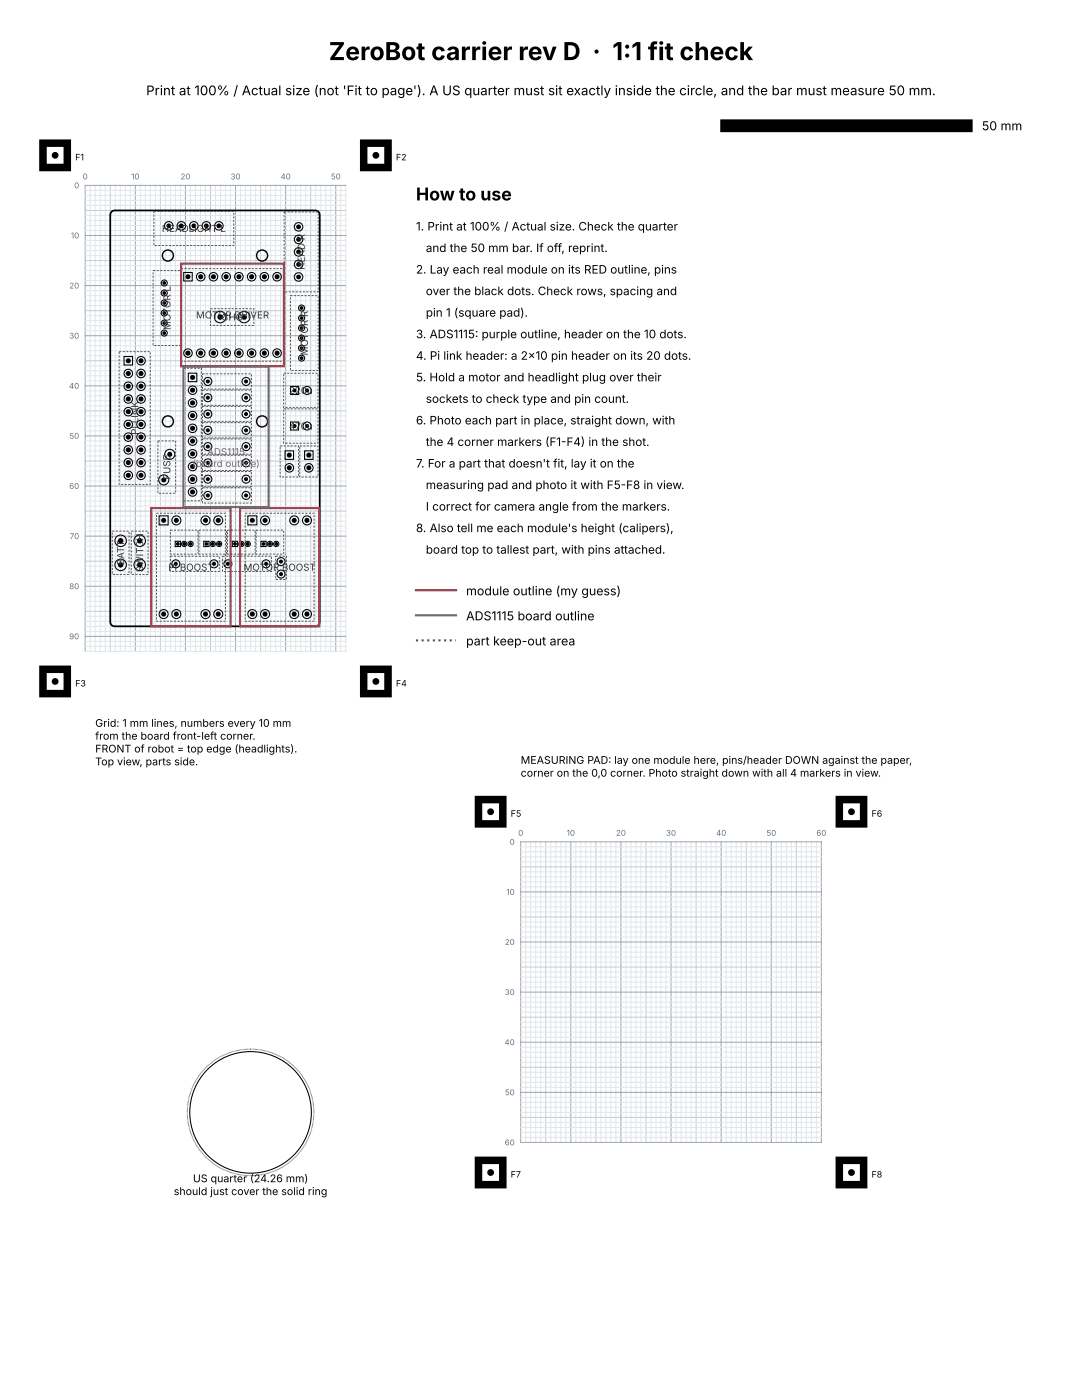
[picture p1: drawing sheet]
<svg xmlns="http://www.w3.org/2000/svg" width="216mm" height="279mm" viewBox="0 0 216 279" stroke-linecap="round" stroke-linejoin="round" font-family="sans-serif">
<g fill="none" stroke="#9aa5b1" stroke-width=".2">
<path d="M27 37v93M37 37v93M47 37v93M57 37v93M67 37v93M69 37h-52v93M17 47h52M17 57h52M17 67h52M17 77h52M17 87h52M17 97h52"/>
<path d="M17 107h52M17 117h52M17 127h52M103.9 168h60v60h-60zM103.9 178h60M113.9 168v60M123.9 168v60M133.9 168v60M143.9 168v60M153.9 168v60M103.9 188h60M103.9 198h60"/>
<path d="M103.9 208h60M103.9 218h60"/>
</g>
<g fill="none" stroke="#e1e6ea" stroke-width=".2">
<path d="M17 38h52M17 39h52M17 40h52M18 37v93M19 37v93M20 37v93M21 37v93M23 37v93M24 37v93M25 37v93M26 37v93M28 37v93"/>
<path d="M29 37v93M30 37v93M31 37v93M33 37v93M34 37v93M35 37v93M36 37v93M38 37v93M39 37v93M40 37v93M41 37v93M43 37v93"/>
<path d="M44 37v93M45 37v93M46 37v93M48 37v93M49 37v93M50 37v93M51 37v93M53 37v93M54 37v93M55 37v93M56 37v93M58 37v93"/>
<path d="M59 37v93M60 37v93M61 37v93M63 37v93M64 37v93M65 37v93M66 37v93M68 37v93M69 37v93h-52M17 41h52M17 43h52M17 44h52"/>
<path d="M17 45h52M17 46h52M17 48h52M17 49h52M17 50h52M17 51h52M17 53h52M17 54h52M17 55h52M17 56h52M17 58h52M17 59h52"/>
<path d="M17 60h52M17 61h52M17 63h52M17 64h52M17 65h52M17 66h52M17 68h52M17 69h52M17 70h52M17 71h52M17 73h52M17 74h52"/>
<path d="M17 75h52M17 76h52M17 78h52M17 79h52M17 80h52M17 81h52M17 83h52M17 84h52M17 85h52M17 86h52M17 88h52M17 89h52"/>
<path d="M17 90h52M17 91h52M17 93h52M17 94h52M17 95h52M17 96h52M17 98h52M17 99h52M17 100h52M17 101h52M17 103h52M17 104h52"/>
<path d="M17 105h52M17 106h52M17 108h52M17 109h52M17 110h52M17 111h52M17 113h52M17 114h52M17 115h52M17 116h52M17 118h52M17 119h52"/>
<path d="M17 120h52M17 121h52M17 123h52M17 124h52M17 125h52M17 126h52M17 128h52M17 129h52M103.9 169h60M103.9 170h60M103.9 171h60M103.9 172h60"/>
<path d="M103.9 174h60M103.9 175h60M103.9 176h60M103.9 177h60M103.9 179h60M103.9 180h60M104.9 168v60M105.9 168v60M106.9 168v60M107.9 168v60M109.9 168v60M110.9 168v60"/>
<path d="M111.9 168v60M112.9 168v60M114.9 168v60M115.9 168v60M116.9 168v60M117.9 168v60M119.9 168v60M120.9 168v60M121.9 168v60M122.9 168v60M124.9 168v60M125.9 168v60"/>
<path d="M126.9 168v60M127.9 168v60M129.9 168v60M130.9 168v60M131.9 168v60M132.9 168v60M134.9 168v60M135.9 168v60M136.9 168v60M137.9 168v60M139.9 168v60M140.9 168v60"/>
<path d="M141.9 168v60M142.9 168v60M144.9 168v60M145.9 168v60M146.9 168v60M147.9 168v60M149.9 168v60M150.9 168v60M151.9 168v60M152.9 168v60M154.9 168v60M155.9 168v60"/>
<path d="M156.9 168v60M157.9 168v60M159.9 168v60M160.9 168v60M161.9 168v60M162.9 168v60M103.9 181h60M103.9 182h60M103.9 184h60M103.9 185h60M103.9 186h60M103.9 187h60"/>
<path d="M103.9 189h60M103.9 190h60M103.9 191h60M103.9 192h60M103.9 194h60M103.9 195h60M103.9 196h60M103.9 197h60M103.9 199h60M103.9 200h60M103.9 201h60M103.9 202h60"/>
<path d="M103.9 204h60M103.9 205h60M103.9 206h60M103.9 207h60M103.9 209h60M103.9 210h60M103.9 211h60M103.9 212h60M103.9 214h60M103.9 215h60M103.9 216h60M103.9 217h60"/>
<path d="M103.9 219h60M103.9 220h60M103.9 221h60M103.9 222h60M103.9 224h60M103.9 225h60M103.9 226h60M103.9 227h60"/>
</g>
<g fill="none" stroke="#c3cbd3" stroke-width=".2">
<path d="M22 37v93M32 37v93M42 37v93M52 37v93M62 37v93M17 42h52M17 52h52M17 62h52M17 72h52M17 82h52M17 92h52M17 102h52"/>
<path d="M17 112h52M17 122h52M103.9 173h60M108.9 168v60M118.9 168v60M128.9 168v60M138.9 168v60M148.9 168v60M158.9 168v60M103.9 183h60M103.9 193h60M103.9 203h60"/>
<path d="M103.9 213h60M103.9 223h60"/>
</g>
<g fill="#000" stroke="#000" stroke-width=".35">
<path d="M8 28h6v6h-6zM72 28h6v6h-6zM143.9 24h50v2.2h-50zM8 133h6v6h-6zM72 133h6v6h-6zM94.9 159h6v6h-6zM166.9 159h6v6h-6zM94.9 231h6v6h-6zM166.9 231h6v6h-6z"/>
<circle cx="11" cy="31" r=".5"/>
<circle cx="75" cy="31" r=".5"/>
<circle cx="11" cy="136" r=".5"/>
<circle cx="75" cy="136" r=".5"/>
<circle cx="97.9" cy="162" r=".5"/>
<circle cx="169.9" cy="162" r=".5"/>
<circle cx="97.9" cy="234" r=".5"/>
<circle cx="169.9" cy="234" r=".5"/>
</g>
<path d="M22.4 42.2l.6-.2h39.8a.89 .89 0 0 1 1 1v81a.89 .89 0 0 1-1 1h-39.8a.89 .89 0 0 1-1-1v-81l.2-.6z" fill="none" stroke="#000" stroke-width=".35"/>
<g fill="none" stroke="#555" stroke-width=".2" stroke-dasharray=".4 .3" stroke-linecap="butt">
<path d="M30.6 54h5.5v14.9h-5.5zM30.7 42.2h16v6.8h-16zM36.1 53.6h20.6v18.5h-20.6zM56.7 42.3h6.8v15.9h-6.8zM57.9 59h5.6v15h-5.6zM23.8 70.2h6.2v26.5h-6.2zM36.6 73.5h3.6v26.5h-3.6zM40.4 77.9h9.8v3h-9.8zM40.4 74.6h9.8v3h-9.8zM42 61.6h8.6v3.3h-8.6zM56.6 74.5h6.8v6.9h-6.8zM31.5 88h3.6v10.4h-3.6z"/>
<path d="M40.4 97.4h9.8v3h-9.8zM40.4 90.9h9.8v3h-9.8zM40.4 94.1h9.8v3h-9.8zM40.4 87.6h9.8v3.1h-9.8zM40.4 81.1h9.8v3.1h-9.8zM40.4 84.3h9.8v3.1h-9.8zM55.9 89h3.6v6.2h-3.6zM56.6 81.6h6.8v6.9h-6.8zM59.8 89h3.6v6.2h-3.6zM22.4 106h3.4v8.7h-3.4zM26.2 106h3.3v8.7h-3.3zM31.2 102.4h13.8v21.6h-13.8z"/>
<path d="M34 105.8h5.5v4.8h-5.5zM34 111h9.8v3.1h-9.8zM39.7 105.8h5.5v4.8h-5.5zM44.4 111h9.8v3.1h-9.8zM45.4 105.8h5.5v4.8h-5.5zM48.9 102.4h13.8v21.6h-13.8zM51.1 105.8h5.5v4.8h-5.5zM55 111h2.1v4.7h-2.1z"/>
</g>
<g fill="none" stroke="#000" stroke-width=".21">
<path d="M36.7 54.4h1.7v1.7h-1.7zM24.7 71.2h1.8v1.7h-1.8zM37.6 74.5h1.7v1.7h-1.7zM58 77.1h1.6v1.6h-1.6zM56.9 90h1.7v1.7h-1.7zM58 84.2h1.6v1.6h-1.6zM60.8 90h1.7v1.7h-1.7zM31.7 103h1.9v1.8h-1.9zM35 108h1v1.1h-1zM40.7 108h1v1.1h-1zM46.4 108h1v1.1h-1zM49.5 103h1.7v1.8h-1.7z"/>
<path d="M52.1 108h1v1.1h-1z"/>
<circle cx="32.8" cy="58.5" r=".6"/>
<circle cx="32.8" cy="56.5" r=".6"/>
<circle cx="33.7" cy="45.1" r=".85"/>
<circle cx="36.2" cy="45.1" r=".85"/>
<circle cx="38.7" cy="45.1" r=".85"/>
<circle cx="40.1" cy="55.2" r=".85"/>
<circle cx="41.2" cy="45.1" r=".85"/>
<circle cx="42.6" cy="55.2" r=".85"/>
<circle cx="43.7" cy="45.1" r=".85"/>
<circle cx="45.1" cy="55.2" r=".85"/>
<circle cx="47.7" cy="55.2" r=".85"/>
<circle cx="50.2" cy="55.2" r=".85"/>
<circle cx="52.7" cy="55.2" r=".85"/>
<circle cx="55.3" cy="55.2" r=".85"/>
<circle cx="59.6" cy="50.3" r=".85"/>
<circle cx="59.6" cy="55.3" r=".85"/>
<circle cx="59.6" cy="47.8" r=".85"/>
<circle cx="59.6" cy="45.3" r=".85"/>
<circle cx="59.6" cy="52.8" r=".85"/>
<circle cx="25.6" cy="74.5" r=".85"/>
<circle cx="25.6" cy="77.1" r=".85"/>
<circle cx="25.6" cy="79.6" r=".85"/>
<circle cx="28.1" cy="74.5" r=".85"/>
<circle cx="28.1" cy="77.1" r=".85"/>
<circle cx="28.1" cy="79.6" r=".85"/>
<circle cx="28.1" cy="72" r=".85"/>
<circle cx="32.8" cy="60.5" r=".6"/>
<circle cx="32.8" cy="66.5" r=".6"/>
<circle cx="32.8" cy="62.5" r=".6"/>
<circle cx="32.8" cy="64.5" r=".6"/>
<circle cx="37.5" cy="70.5" r=".85"/>
<circle cx="38.4" cy="77.9" r=".85"/>
<circle cx="40.1" cy="70.5" r=".85"/>
<circle cx="41.5" cy="76.1" r=".8"/>
<circle cx="41.5" cy="79.4" r=".8"/>
<circle cx="42.6" cy="70.5" r=".85"/>
<circle cx="43.9" cy="63.3" r="1.15"/>
<circle cx="45.1" cy="70.5" r=".85"/>
<circle cx="47.7" cy="70.5" r=".85"/>
<circle cx="48.7" cy="63.3" r="1.15"/>
<circle cx="49.1" cy="79.4" r=".8"/>
<circle cx="49.1" cy="76.1" r=".8"/>
<circle cx="50.2" cy="70.5" r=".85"/>
<circle cx="52.7" cy="70.5" r=".85"/>
<circle cx="55.3" cy="70.5" r=".85"/>
<circle cx="60.2" cy="65.5" r=".6"/>
<circle cx="60.2" cy="71.5" r=".6"/>
<circle cx="60.2" cy="69.5" r=".6"/>
<circle cx="60.2" cy="67.5" r=".6"/>
<circle cx="60.2" cy="63.5" r=".6"/>
<circle cx="60.2" cy="61.5" r=".6"/>
<circle cx="61.3" cy="77.9" r=".8"/>
<circle cx="25.6" cy="89.8" r=".85"/>
<circle cx="25.6" cy="87.2" r=".85"/>
<circle cx="25.6" cy="92.3" r=".85"/>
<circle cx="25.6" cy="94.9" r=".85"/>
<circle cx="25.6" cy="82.2" r=".85"/>
<circle cx="25.6" cy="84.7" r=".85"/>
<circle cx="28.1" cy="87.2" r=".85"/>
<circle cx="28.1" cy="82.2" r=".85"/>
<circle cx="28.1" cy="84.7" r=".85"/>
<circle cx="28.1" cy="92.3" r=".85"/>
<circle cx="28.1" cy="94.9" r=".85"/>
<circle cx="28.1" cy="89.8" r=".85"/>
<circle cx="32.7" cy="95.8" r="1.01"/>
<circle cx="33.9" cy="90.7" r="1"/>
<circle cx="38.4" cy="98.2" r=".85"/>
<circle cx="38.4" cy="90.6" r=".85"/>
<circle cx="38.4" cy="93.1" r=".85"/>
<circle cx="38.4" cy="88" r=".85"/>
<circle cx="38.4" cy="82.9" r=".85"/>
<circle cx="38.4" cy="80.4" r=".85"/>
<circle cx="38.4" cy="95.6" r=".85"/>
<circle cx="38.4" cy="85.5" r=".85"/>
<circle cx="41.5" cy="92.4" r=".8"/>
<circle cx="41.5" cy="82.6" r=".8"/>
<circle cx="41.5" cy="98.9" r=".8"/>
<circle cx="41.5" cy="95.6" r=".8"/>
<circle cx="41.5" cy="85.9" r=".8"/>
<circle cx="41.5" cy="89.1" r=".8"/>
<circle cx="49.1" cy="89.1" r=".8"/>
<circle cx="49.1" cy="92.4" r=".8"/>
<circle cx="49.1" cy="85.9" r=".8"/>
<circle cx="49.1" cy="82.6" r=".8"/>
<circle cx="49.1" cy="95.6" r=".8"/>
<circle cx="49.1" cy="98.9" r=".8"/>
<circle cx="57.7" cy="93.4" r=".85"/>
<circle cx="61.3" cy="85" r=".8"/>
<circle cx="61.6" cy="93.4" r=".85"/>
<circle cx="24.1" cy="107.9" r="1.15"/>
<circle cx="24.1" cy="112.7" r="1.15"/>
<circle cx="27.9" cy="107.9" r="1.15"/>
<circle cx="27.9" cy="112.7" r="1.15"/>
<circle cx="35.1" cy="112.5" r=".8"/>
<circle cx="35.2" cy="103.9" r=".9"/>
<circle cx="36.8" cy="108.6" r=".52"/>
<circle cx="38" cy="108.6" r=".52"/>
<circle cx="41" cy="103.9" r=".9"/>
<circle cx="42.5" cy="108.6" r=".52"/>
<circle cx="42.7" cy="112.5" r=".8"/>
<circle cx="43.5" cy="103.9" r=".9"/>
<circle cx="43.7" cy="108.6" r=".52"/>
<circle cx="45.5" cy="112.5" r=".8"/>
<circle cx="48.2" cy="108.6" r=".52"/>
<circle cx="49.4" cy="108.6" r=".52"/>
<circle cx="52.9" cy="103.9" r=".9"/>
<circle cx="53.1" cy="112.5" r=".8"/>
<circle cx="53.9" cy="108.6" r=".52"/>
<circle cx="55.1" cy="108.6" r=".52"/>
<circle cx="56.1" cy="112.1" r=".8"/>
<circle cx="56.1" cy="114.6" r=".8"/>
<circle cx="58.7" cy="103.9" r=".9"/>
<circle cx="61.3" cy="103.9" r=".9"/>
<circle cx="32.7" cy="122.6" r=".9"/>
<circle cx="35.2" cy="122.6" r=".9"/>
<circle cx="41" cy="122.6" r=".9"/>
<circle cx="43.5" cy="122.6" r=".9"/>
<circle cx="50.3" cy="122.6" r=".9"/>
<circle cx="52.9" cy="122.6" r=".9"/>
<circle cx="58.7" cy="122.6" r=".9"/>
<circle cx="61.3" cy="122.6" r=".9"/>
<circle cx="50" cy="222" r="12.1"/>
</g>
<g fill="#000">
<circle cx="32.8" cy="58.5" r=".37"/>
<circle cx="32.8" cy="56.5" r=".37"/>
<circle cx="33.7" cy="45.1" r=".48"/>
<circle cx="36.2" cy="45.1" r=".48"/>
<circle cx="37.5" cy="55.2" r=".5"/>
<circle cx="38.7" cy="45.1" r=".48"/>
<circle cx="40" cy="55.2" r=".5"/>
<circle cx="41.2" cy="45.1" r=".48"/>
<circle cx="42.6" cy="55.2" r=".5"/>
<circle cx="43.7" cy="45.1" r=".48"/>
<circle cx="45.1" cy="55.2" r=".5"/>
<circle cx="47.7" cy="55.2" r=".5"/>
<circle cx="50.2" cy="55.2" r=".5"/>
<circle cx="52.7" cy="55.2" r=".5"/>
<circle cx="55.3" cy="55.2" r=".5"/>
<circle cx="59.6" cy="55.3" r=".48"/>
<circle cx="59.6" cy="50.3" r=".48"/>
<circle cx="59.6" cy="52.8" r=".48"/>
<circle cx="59.6" cy="45.3" r=".47"/>
<circle cx="59.6" cy="47.8" r=".47"/>
<circle cx="25.6" cy="79.6" r=".5"/>
<circle cx="25.6" cy="77.1" r=".5"/>
<circle cx="25.6" cy="74.5" r=".5"/>
<circle cx="25.6" cy="72" r=".5"/>
<circle cx="28.1" cy="79.6" r=".5"/>
<circle cx="28.1" cy="74.5" r=".5"/>
<circle cx="28.1" cy="77.1" r=".5"/>
<circle cx="28.1" cy="72" r=".5"/>
<circle cx="32.8" cy="66.5" r=".37"/>
<circle cx="32.8" cy="64.5" r=".37"/>
<circle cx="32.8" cy="62.5" r=".37"/>
<circle cx="32.8" cy="60.5" r=".37"/>
<circle cx="37.5" cy="70.5" r=".5"/>
<circle cx="38.4" cy="75.3" r=".5"/>
<circle cx="38.4" cy="77.9" r=".5"/>
<circle cx="40" cy="70.5" r=".5"/>
<circle cx="41.5" cy="76.1" r=".4"/>
<circle cx="41.5" cy="79.4" r=".4"/>
<circle cx="42.6" cy="70.5" r=".5"/>
<circle cx="43.9" cy="63.3" r=".55"/>
<circle cx="45.1" cy="70.5" r=".5"/>
<circle cx="47.7" cy="70.5" r=".5"/>
<circle cx="48.7" cy="63.3" r=".55"/>
<circle cx="49.1" cy="76.1" r=".4"/>
<circle cx="49.1" cy="79.4" r=".4"/>
<circle cx="50.2" cy="70.5" r=".5"/>
<circle cx="52.7" cy="70.5" r=".5"/>
<circle cx="55.3" cy="70.5" r=".5"/>
<circle cx="58.8" cy="77.9" r=".4"/>
<circle cx="60.2" cy="71.5" r=".37"/>
<circle cx="60.2" cy="65.5" r=".37"/>
<circle cx="60.2" cy="69.5" r=".37"/>
<circle cx="60.2" cy="67.5" r=".37"/>
<circle cx="60.2" cy="63.5" r=".37"/>
<circle cx="60.2" cy="61.5" r=".37"/>
<circle cx="61.3" cy="77.9" r=".4"/>
<circle cx="25.6" cy="92.3" r=".5"/>
<circle cx="25.6" cy="89.8" r=".5"/>
<circle cx="25.6" cy="87.2" r=".5"/>
<circle cx="25.6" cy="84.7" r=".5"/>
<circle cx="25.6" cy="94.9" r=".5"/>
<circle cx="25.6" cy="82.2" r=".5"/>
<circle cx="28.1" cy="92.3" r=".5"/>
<circle cx="28.1" cy="89.8" r=".5"/>
<circle cx="28.1" cy="87.2" r=".5"/>
<circle cx="28.1" cy="84.7" r=".5"/>
<circle cx="28.1" cy="94.9" r=".5"/>
<circle cx="28.1" cy="82.2" r=".5"/>
<circle cx="32.7" cy="95.8" r=".5"/>
<circle cx="33.9" cy="90.7" r=".51"/>
<circle cx="38.4" cy="82.9" r=".5"/>
<circle cx="38.4" cy="95.6" r=".5"/>
<circle cx="38.4" cy="85.5" r=".5"/>
<circle cx="38.4" cy="88" r=".5"/>
<circle cx="38.4" cy="98.2" r=".5"/>
<circle cx="38.4" cy="93.1" r=".5"/>
<circle cx="38.4" cy="80.4" r=".5"/>
<circle cx="38.4" cy="90.6" r=".5"/>
<circle cx="41.5" cy="98.9" r=".4"/>
<circle cx="41.5" cy="89.1" r=".4"/>
<circle cx="41.5" cy="92.4" r=".4"/>
<circle cx="41.5" cy="95.6" r=".4"/>
<circle cx="41.5" cy="85.9" r=".4"/>
<circle cx="41.5" cy="82.6" r=".4"/>
<circle cx="49.1" cy="98.9" r=".4"/>
<circle cx="49.1" cy="89.1" r=".4"/>
<circle cx="49.1" cy="92.4" r=".4"/>
<circle cx="49.1" cy="95.6" r=".4"/>
<circle cx="49.1" cy="82.6" r=".4"/>
<circle cx="49.1" cy="85.9" r=".4"/>
<circle cx="57.7" cy="90.8" r=".5"/>
<circle cx="57.7" cy="93.4" r=".5"/>
<circle cx="58.8" cy="85" r=".4"/>
<circle cx="61.3" cy="85" r=".4"/>
<circle cx="61.6" cy="90.8" r=".5"/>
<circle cx="61.6" cy="93.4" r=".5"/>
<circle cx="24.1" cy="107.9" r=".55"/>
<circle cx="24.1" cy="112.7" r=".55"/>
<circle cx="27.9" cy="107.9" r=".55"/>
<circle cx="27.9" cy="112.7" r=".55"/>
<circle cx="32.6" cy="103.9" r=".5"/>
<circle cx="35.1" cy="112.5" r=".4"/>
<circle cx="35.2" cy="103.9" r=".5"/>
<circle cx="35.5" cy="108.6" r=".37"/>
<circle cx="36.8" cy="108.6" r=".37"/>
<circle cx="38" cy="108.6" r=".37"/>
<circle cx="41" cy="103.9" r=".5"/>
<circle cx="41.2" cy="108.6" r=".37"/>
<circle cx="42.5" cy="108.6" r=".37"/>
<circle cx="42.7" cy="112.5" r=".4"/>
<circle cx="43.5" cy="103.9" r=".5"/>
<circle cx="43.7" cy="108.6" r=".37"/>
<circle cx="45.5" cy="112.5" r=".4"/>
<circle cx="46.9" cy="108.6" r=".37"/>
<circle cx="48.2" cy="108.6" r=".37"/>
<circle cx="49.4" cy="108.6" r=".37"/>
<circle cx="50.4" cy="103.9" r=".5"/>
<circle cx="52.6" cy="108.6" r=".37"/>
<circle cx="52.9" cy="103.9" r=".5"/>
<circle cx="53.1" cy="112.5" r=".4"/>
<circle cx="53.9" cy="108.6" r=".37"/>
<circle cx="55.1" cy="108.6" r=".37"/>
<circle cx="56.1" cy="114.6" r=".4"/>
<circle cx="56.1" cy="112.1" r=".4"/>
<circle cx="58.7" cy="103.9" r=".5"/>
<circle cx="61.2" cy="103.9" r=".5"/>
<circle cx="32.6" cy="122.6" r=".5"/>
<circle cx="35.2" cy="122.6" r=".5"/>
<circle cx="41" cy="122.6" r=".5"/>
<circle cx="43.5" cy="122.6" r=".5"/>
<circle cx="50.4" cy="122.6" r=".5"/>
<circle cx="52.9" cy="122.6" r=".5"/>
<circle cx="58.7" cy="122.6" r=".5"/>
<circle cx="61.2" cy="122.6" r=".5"/>
</g>
<g fill="none" stroke="#000" stroke-width=".28">
<circle cx="33.5" cy="51" r="1.1"/>
<circle cx="52.3" cy="51" r="1.1"/>
<circle cx="33.5" cy="84.1" r="1.1"/>
<circle cx="52.3" cy="84.1" r="1.1"/>
</g>
<path d="M36.2 52.6h20.4v20.5h-20.4zM30.2 101.4h15.8v23.6h-15.8zM47.9 101.4h15.8v23.6h-15.8zM83 117.8h8" fill="none" stroke="#c0392b" stroke-width=".42"/>
<path d="M36.6 73.2h17v28h-17zM83 122.8h8" fill="none" stroke="#7d3c98" stroke-width=".42"/>
<path d="M83 127.8h8" fill="none" stroke="#555" stroke-width=".42" stroke-dasharray=".4 .7" stroke-linecap="butt"/>
<circle cx="50" cy="222" r="12.6" fill="none" stroke="#000" stroke-width=".2"/>
<g fill="#fff" stroke="#fff" stroke-width=".35">
<path d="M9.5 29.5h3v3h-3z"/>
<path d="M73.5 29.5h3v3h-3z"/>
<path d="M9.5 134.5h3v3h-3z"/>
<path d="M73.5 134.5h3v3h-3z"/>
<path d="M96.4 160.5h3v3h-3z"/>
<path d="M168.4 160.5h3v3h-3z"/>
<path d="M96.4 232.5h3v3h-3z"/>
<path d="M168.4 232.5h3v3h-3z"/>
</g>
<text font-size="4.9" x="65.6" y="12">ZeroBot carrier rev D · 1:1 fit check</text>
<text font-size="3.5" x="83" y="40">How to use</text>
<text font-size="2.6" x="29.2" y="19">Print at 100% / Actual size (not 'Fit to page'). A US quarter must sit exactly inside the circle, and the bar must measure 50 mm.</text>
<g font-size="2.5">
<text x="195.9" y="26">50 mm</text>
<text x="93" y="118.8">module outline (my guess)</text>
<text x="93" y="123.8">ADS1115 board outline</text>
<text x="93" y="128.8">part keep-out area</text>
</g>
<g font-size="2.3">
<text x="83" y="46">1. Print at 100% / Actual size. Check the quarter</text>
<text x="85" y="50.3">and the 50 mm bar. If off, reprint.</text>
<text x="83" y="54.6">2. Lay each real module on its RED outline, pins</text>
<text x="85" y="58.9">over the black dots. Check rows, spacing and</text>
<text x="85" y="63.2">pin 1 (square pad).</text>
<text x="83" y="67.5">3. ADS1115: purple outline, header on the 10 dots.</text>
<text x="83" y="71.8">4. Pi link header: a 2x10 pin header on its 20 dots.</text>
<text x="83" y="76.1">5. Hold a motor and headlight plug over their</text>
<text x="85" y="80.4">sockets to check type and pin count.</text>
<text x="83" y="84.7">6. Photo each part in place, straight down, with</text>
<text x="85" y="89">the 4 corner markers (F1-F4) in the shot.</text>
<text x="83" y="93.3">7. For a part that doesn't fit, lay it on the</text>
<text x="85" y="97.6">measuring pad and photo it with F5-F8 in view.</text>
<text x="85" y="101.9">I correct for camera angle from the markers.</text>
<text x="83" y="106.2">8. Also tell me each module's height (calipers),</text>
<text x="85" y="110.5">board top to tallest part, with pins attached.</text>
</g>
<g font-size="2.1">
<text x="19" y="145.1">Grid: 1 mm lines, numbers every 10 mm</text>
<text x="19" y="147.6">from the board front-left corner.</text>
<text x="19" y="150.2">FRONT of robot = top edge (headlights).</text>
<text x="19" y="152.7">Top view, parts side.</text>
<text x="103.9" y="152.4">MEASURING PAD: lay one module here, pins/header DOWN against the paper,</text>
<text x="103.9" y="155">corner on the 0,0 corner. Photo straight down with all 4 markers in view.</text>
<text x="34.7" y="238.5">should just cover the solid ring</text>
<text x="38.5" y="235.9">US quarter (24.26 mm)</text>
</g>
<g font-size="1.9" fill="#333">
<text x="32.3" y="46.3">HEADLIGHT L</text>
<text x="60.8" y="53.8" transform="rotate(-90 60.8 53.8)">HEAD R</text>
<text x="34" y="65.9" transform="rotate(-90 34 65.9)">MOTOR L</text>
<text x="39.1" y="63.6">MOTOR DRIVER</text>
<text x="44.2" y="64">CHG</text>
<text x="61.4" y="70.9" transform="rotate(-90 61.4 70.9)">MOTOR R</text>
<text x="57.7" y="78.6">220u</text>
<text x="27.6" y="86.8" transform="rotate(-90 27.6 86.8)">PI LINK</text>
<text x="57.7" y="85.7">470u</text>
<text x="34" y="95.7" transform="rotate(-90 34 95.7)">FUSE</text>
<text x="24.8" y="112.8" transform="rotate(-90 24.8 112.8)">BATT</text>
<text x="33.6" y="113.9">PI BOOST</text>
<text x="48.6" y="113.9">MOTOR BOOST</text>
<text x="28.6" y="114.2" transform="rotate(-90 28.6 114.2)">SWITCH</text>
</g>
<g font-size="1.9" fill="#7d3c98">
<text x="38.4" y="93.2">(board outline)</text>
<text x="41.3" y="90.9">ADS1115</text>
</g>
<g font-size="1.8">
<text x="15" y="32">F1</text>
<text x="79" y="32">F2</text>
<text x="15" y="137">F3</text>
<text x="79" y="137">F4</text>
<text x="101.9" y="163">F5</text>
<text x="173.9" y="163">F6</text>
<text x="101.9" y="235">F7</text>
<text x="173.9" y="235">F8</text>
</g>
<g font-size="1.6" fill="#5d6d7e">
<text x="16.5" y="35.8">0</text>
<text x="26.2" y="35.8">10</text>
<text x="36" y="35.8">20</text>
<text x="46" y="35.8">30</text>
<text x="56" y="35.8">40</text>
<text x="66" y="35.8">50</text>
<text x="14.8" y="37.6">0</text>
<text x="14.2" y="47.6">10</text>
<text x="13.8" y="57.6">20</text>
<text x="13.8" y="67.6">30</text>
<text x="13.8" y="77.6">40</text>
<text x="13.8" y="87.6">50</text>
<text x="13.8" y="97.6">60</text>
<text x="13.9" y="107.6">70</text>
<text x="13.8" y="117.6">80</text>
<text x="13.8" y="127.6">90</text>
<text x="103.4" y="166.8">0</text>
<text x="113.1" y="166.8">10</text>
<text x="122.9" y="166.8">20</text>
<text x="132.9" y="166.8">30</text>
<text x="142.9" y="166.8">40</text>
<text x="152.9" y="166.8">50</text>
<text x="162.9" y="166.8">60</text>
<text x="101.7" y="168.6">0</text>
<text x="101.1" y="178.6">10</text>
<text x="100.7" y="188.6">20</text>
<text x="100.7" y="198.6">30</text>
<text x="100.7" y="208.6">40</text>
<text x="100.7" y="218.6">50</text>
<text x="100.7" y="228.6">60</text>
</g>
</svg>
